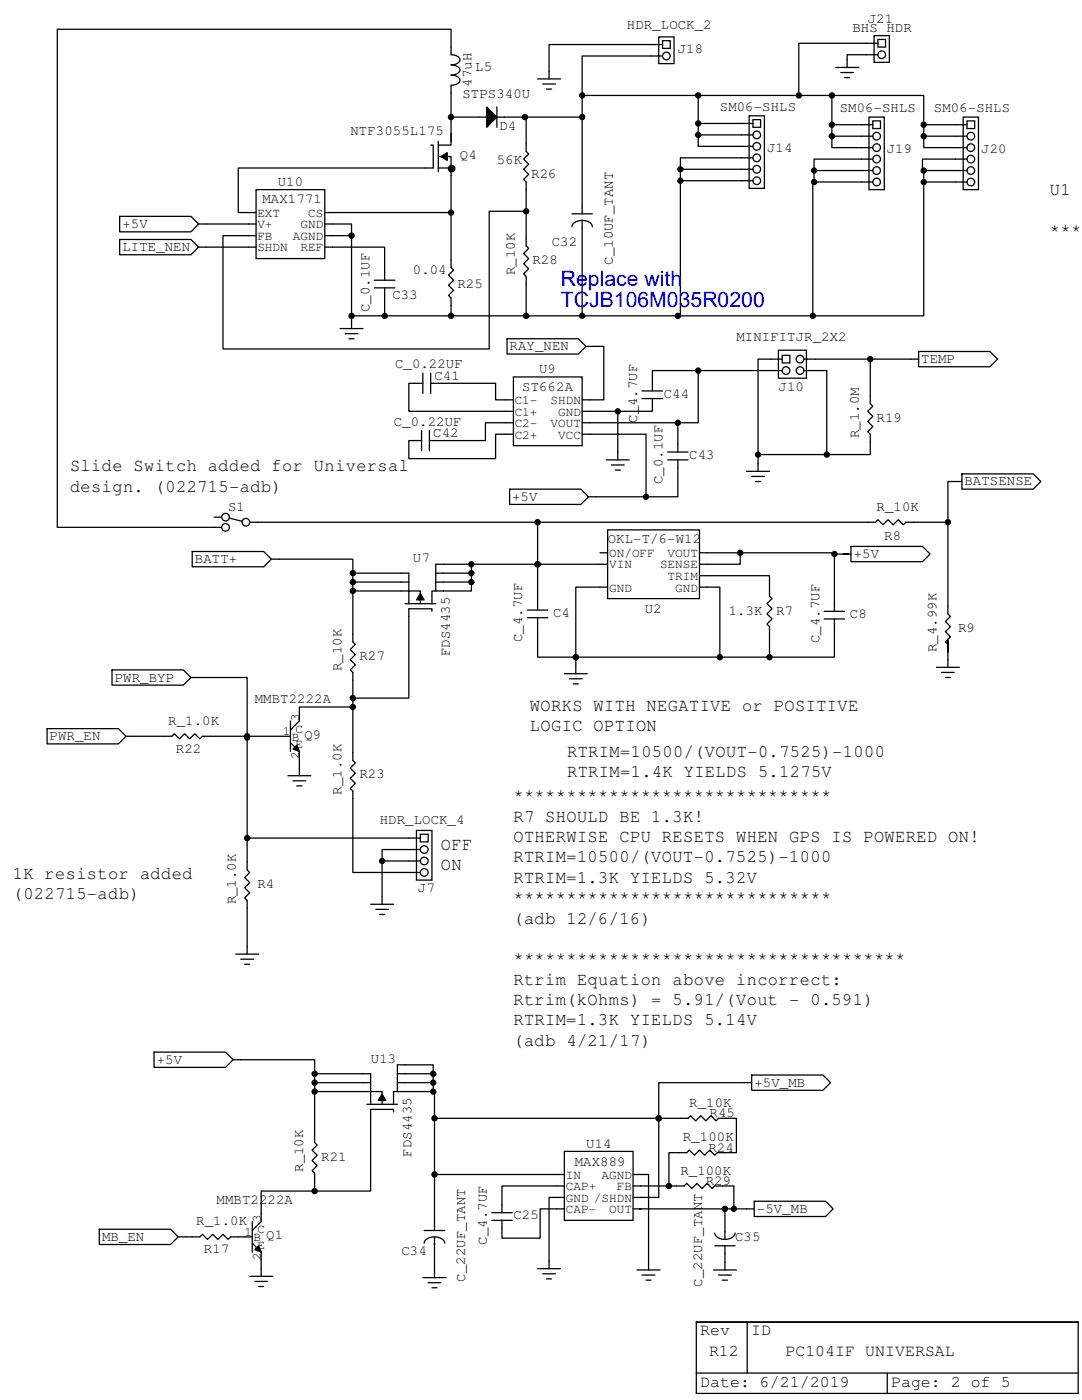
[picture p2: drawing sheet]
<svg xmlns="http://www.w3.org/2000/svg" width="216mm" height="279mm" viewBox="0 0 216 279" stroke-linecap="round" stroke-linejoin="round" font-family="sans-serif">
<path d="M119.7 110.3h1.5M119.7 112.6h1.5M119.7 117.2h1.5M121.2 105.7h18.4v13.8h-18.4zM139.6 110.3h1.5M139.6 112.6h1.5M139.6 117.2h1.5M139.6 114.9h1.5" fill="none" stroke="#000" stroke-width=".25"/>
<path d="M131.4 7.4h3.1v5.3h-3.1z" fill-rule="evenodd" fill="#fff"/>
<path d="M131.4 7.4h3.1v5.3h-3.1z" fill="none" stroke="#000" stroke-width=".25"/>
<path d="M132.2 8.1h1.5v1.6h-1.5z" fill-rule="evenodd" fill="#fff"/>
<path d="M132.2 8.1h1.5v1.6h-1.5z" fill="none" stroke="#000" stroke-width=".25"/>
<circle cx="133" cy="11.2" r=".76" fill="#fff"/>
<g fill="none" stroke="#000" stroke-width=".25">
<path d="M129.9 8.9h2.3M129.9 11.2h2.3M153.5 117.4v1.6l.6 .5-1.1 1 1.1 1-1.1 1 1.1 1-1.1 1 .5 .6v1.5"/>
<circle cx="133" cy="11.2" r=".76"/>
</g>
<path d="M149.5 23.1h3v14.5h-3z" fill-rule="evenodd" fill="#fff"/>
<path d="M149.5 23.1h3v14.5h-3z" fill="none" stroke="#000" stroke-width=".25"/>
<path d="M150.2 23.9h1.6v1.5h-1.6z" fill-rule="evenodd" fill="#fff"/>
<path d="M150.2 23.9h1.6v1.5h-1.6z" fill="none" stroke="#000" stroke-width=".25"/>
<circle cx="151" cy="26.9" r=".76" fill="#fff"/>
<circle cx="151" cy="26.9" r=".76" fill="none" stroke="#000" stroke-width=".25"/>
<circle cx="151" cy="29.2" r=".76" fill="#fff"/>
<circle cx="151" cy="29.2" r=".76" fill="none" stroke="#000" stroke-width=".25"/>
<circle cx="151" cy="31.5" r=".76" fill="#fff"/>
<circle cx="151" cy="31.5" r=".76" fill="none" stroke="#000" stroke-width=".25"/>
<circle cx="151" cy="33.8" r=".76" fill="#fff"/>
<circle cx="151" cy="33.8" r=".76" fill="none" stroke="#000" stroke-width=".25"/>
<circle cx="151" cy="36.1" r=".76" fill="#fff"/>
<g fill="none" stroke="#000" stroke-width=".25">
<path d="M148 24.6h2.2M148 26.9h2.2M148 29.2h2.2M148 31.5h2.2M148 33.8h2.2M148 36.1h2.2M135 236.7h1.5l.5-.5 1 1 1.1-1 1 1 1-1 1 1 .5-.5h1.5M135.8 223.2h1.5l.5-.5 1 1 1-1 1 1 1.1-1 1 1 .5-.5h1.5M84.6 248.1a1.81 1.81 0 0 1 2.1-1.3 1.79 1.79 0 0 1 2 1.3M84.6 245.6h4.1M86.7 244.1v1.5M86.7 246.8v1.6"/>
<path d="M98.1 243.5h4.1M98.1 242h4.1M100.2 240.5v1.5M100.2 243.5v1.6"/>
<circle cx="151" cy="36.1" r=".76"/>
</g>
<path d="M112.6 229.8h13.7v13.7h-13.7z" fill-rule="evenodd" fill="#fff"/>
<g fill="none" stroke="#000" stroke-width=".25">
<path d="M90 9.4v1.5a1.69 1.69 0 0 1 1.8 1 1.49 1.49 0 0 1-1.8 1.1 1.69 1.69 0 0 1 1.8 1 1.49 1.49 0 0 1-1.8 1 1.69 1.69 0 0 1 1.8 1 1.49 1.49 0 0 1-1.8 1v1.5M85.9 29h.5v4.5h-1.5M87.5 31.2h2.5v2.3h-2.5M87.5 28.2v6.1M88 31.2l1.2-.7v1.5zM90 26.7v2.3h-2.5M90 33.5v1.6M95.6 23.4h1.5M97.1 21.3l2 2.1-2 2zM99.1 21.3v4.1M99.1 23.4h1.6M105 28.7v1.5l.5 .5-1 1.1 1 1-1 1 1 1-1 1 .5 .5v1.5"/>
<path d="M90 51.9v1.5l.5 .5-1 1 1 1-1 1 1 1.1-1 1 .5 .5v1.5M105 47.5v1.6l.5 .5-1 1 1 1-1 1 1 1-1 1.1 .5 .5v1.5M111.1 234.4h1.5M111.1 236.7h1.5M111.1 239h1.5M112.6 229.8h13.7v13.7h-13.7zM126.3 234.4h1.5M126.3 236.7h1.5M126.3 239h1.5M111.1 241.3h1.5M126.3 241.3h1.5"/>
<circle cx="90.1" cy="33.7" r=".64"/>
</g>
<g fill="#000">
<path d="M88 31.2l1.2-.7v1.5zM97.1 21.3l2 2.1-2 2z"/>
<circle cx="90.1" cy="33.7" r=".64"/>
</g>
<path d="M51.1 37.8h13.7v13.8h-13.7z" fill-rule="evenodd" fill="#fff"/>
<g fill="none" stroke="#000" stroke-width=".25">
<path d="M51.1 37.8h13.7v13.8h-13.7zM23.9 43.2h14.2l1.5 1.5-1.5 1.6h-14.2zM23.9 47.8h14.2l1.5 1.5-1.5 1.5h-14.2zM39.6 44.7h1.5M39.6 49.3h1.5M49.6 42.4h1.5M49.6 44.7h1.5M49.6 47h1.5M49.6 49.3h1.5M64.8 42.4h1.5M64.8 44.7h1.5M64.8 47h1.5"/>
<path d="M64.8 49.3h1.5M74.7 57.4h4.1M74.7 55.9h4.1M76.8 54.4v1.5M76.8 57.4v1.6M114.1 45.3a1.79 1.79 0 0 1 2.1-1.3 1.76 1.76 0 0 1 2 1.3M114.1 42.7h4.1M116.2 41.1v1.6M116.2 43.9v1.6M67.9 65.6h4.5M68.9 66.6h2.5M69.6 67.6h1.1"/>
<path d="M70.1 64.1v1.5M168.3 110.6h1.5M169.8 109.1h14.3l1.5 1.5-1.5 1.5h-14.3zM70.4 126.6v1.5l.5 .5-1 1 1 1-1 1.1 1 1-1 1 .5 .5v1.5M112.6 134.5h4.6M113.6 135.5h2.6M114.4 136.5h1M114.9 132.9v1.6M32.8 146.9h1.5l.5-.5 1 1 1-1 1 1 1.1-1 1 1 .5-.5h1.6M70.4 150.2v1.6l.5 .5-1 1 1 1-1 1 1 1-1 1.1 .5 .5v1.5M30.7 210h14.3l1.5 1.5-1.5 1.5h-14.3zM46.5 211.5h1.5"/>
<path d="M72.4 214.3h1.6v3.5h-1.6M72.4 216.1h1.6M76.2 218.4l.8 1.2h-1.5zM79.3 217.8h-.8v2.6M79.3 214.3h1.5M79.3 216.1h1.5M79.3 217.8h1.5M80.8 212.5h-1.5v5.3M148.5 216.1h1.5M150 214.5h14.2l1.5 1.6-1.5 1.5h-14.2zM62.8 226.5v1.5l.5 .5-1 1 1 1-1 1.1 1 1-1 1 .5 .5v1.6M73.2 220.4h6.1"/>
<path d="M74 220.4v-2.6h2.2v2.6M78.5 221.9v-.5h-4.5v1.5M135.5 230h1.5l.5-.5 1.1 1 1-1 1 1 1-1 1 1 .5-.5h1.6M150.5 239.7h14.2l1.5 1.6-1.5 1.5h-14.2zM19.8 245.3h14.2l1.6 1.5-1.6 1.6h-14.2zM35.6 246.8h1.5M38.4 246.8h1.5l.5-.5 1 1.1 1.1-1.1 1 1.1 1-1.1 1 1.1 .5-.6h1.5M48.8 246.8h1.5M49.8 254.7h4.6M50.3 248.1l1.8 1.8v1.5M50.3 243.8v6.1M50.8 255.7h2.6"/>
<path d="M50.8 249.4l.8-.8 .5 1.3zM51.6 256.8h1M52.1 242.3v1.5l-1.8 1.8M52.1 253.2v1.5M84.4 255h4.6M85.4 256h2.6M86.2 257h1M86.7 253.4v1.6M107.3 253.2h4.5M108.3 254.2h2.5M109.1 255.2h1M109.6 251.7v1.5"/>
<path d="M127.1 253.4h4.6M128.1 254.5h2.6M128.9 255.5h1M129.4 251.9v1.5M142.4 253.4h4.5M142.6 246.1a2.19 2.19 0 0 0 3.1 1.1 1.34 1.34 0 0 0 1-1.1M142.6 248.6h4.1M143.4 254.5h2.5M144.1 255.5h1.1M144.7 245.8v1.6M144.7 248.6v1.5M144.7 251.9v1.5"/>
<path d="M149 241.3h1.5"/>
</g>
<path d="M76.2 218.4l.8 1.2h-1.5zM50.8 249.4l.8-.8 .5 1.3z" fill="#000"/>
<path d="M83.1 165.7h3.1v9.9h-3.1z" fill-rule="evenodd" fill="#fff"/>
<path d="M83.1 165.7h3.1v9.9h-3.1z" fill="none" stroke="#000" stroke-width=".25"/>
<path d="M83.9 166.5h1.5v1.5h-1.5z" fill-rule="evenodd" fill="#fff"/>
<path d="M83.9 166.5h1.5v1.5h-1.5z" fill="none" stroke="#000" stroke-width=".25"/>
<circle cx="84.7" cy="169.5" r=".77" fill="#fff"/>
<circle cx="84.7" cy="169.5" r=".77" fill="none" stroke="#000" stroke-width=".25"/>
<circle cx="84.7" cy="171.8" r=".77" fill="#fff"/>
<circle cx="84.7" cy="171.8" r=".77" fill="none" stroke="#000" stroke-width=".25"/>
<circle cx="84.7" cy="174.1" r=".77" fill="#fff"/>
<g fill="none" stroke="#000" stroke-width=".25">
<path d="M107.3 15.7h4.5M108.3 16.8h2.5M109.1 17.8h1M109.6 14.2v1.5M173.7 79v1.6l.5 .5-1.1 1 1.1 1-1.1 1 1.1 1-1.1 1 .6 .6v1.5M38.4 110.1h14.2l1.5 1.5-1.5 1.5h-14.2zM54.1 111.6h1.6M80.1 114.4h1.5v3.5h-1.5M80.1 116.2h1.5M83.9 118.4l.7 1.3h-1.5zM87 117.9h-.8v2.6M87 114.4h1.5"/>
<path d="M87 116.2h1.5M87 117.9h1.5M88.5 112.6h-1.5v5.3M80.8 120.5h6.2M81.6 120.5v-2.6h2.3v2.6M86.2 122v-.5h-4.6v1.5M105.2 123.3h4.1M105.2 121.8h4.1M107.3 120.2v1.6M107.3 123.3v1.5M164.5 123.5h4M164.5 122h4"/>
<path d="M166.5 120.5v1.5M166.5 123.5v1.6M9.4 145.4h14.2l1.5 1.5-1.5 1.6h-14.2zM25.1 146.9h1.6M56.4 146.9h1.6M57.4 154.8h4.6M58 143.9v6.1M58 148.2l1.7 1.8v1.5M58.5 149.5l.7-.8 .5 1.3zM58.5 155.8h2.5M59.2 156.8h1M59.7 142.4v1.5l-1.7 1.8"/>
<path d="M59.7 153.3v1.5M76.2 178.9v1.6M81.6 167.3h2.3M81.6 169.5h2.3M81.6 171.8h2.3M81.6 174.1h2.3M74 180.5h4.5M75 181.5h2.5M75.7 182.5h1.1"/>
<circle cx="84.7" cy="174.1" r=".77"/>
</g>
<path d="M83.9 118.4l.7 1.3h-1.5zM58.5 149.5l.7-.8 .5 1.3z" fill="#000"/>
<path d="M156.1 70.9h1.5v1.5h-1.5z" fill-rule="evenodd" fill="#fff"/>
<path d="M156.1 70.9h1.5v1.5h-1.5z" fill="none" stroke="#000" stroke-width=".25"/>
<circle cx="156.8" cy="74" r=".76" fill="#fff"/>
<circle cx="156.8" cy="74" r=".76" fill="none" stroke="#000" stroke-width=".25"/>
<circle cx="159.6" cy="74" r=".76" fill="#fff"/>
<circle cx="159.6" cy="74" r=".76" fill="none" stroke="#000" stroke-width=".25"/>
<circle cx="159.6" cy="71.7" r=".76" fill="#fff"/>
<g fill="none" stroke="#000" stroke-width=".25">
<path d="M82.8 76.5h1.6M84.4 74.5v4M85.9 74.5v4M85.9 76.5h1.6M128.1 79.5h4.1M128.1 78h4.1M130.2 76.5v1.5M130.2 79.5v1.6M153.8 71.7h2.3M153.8 74h2.3M155.3 69.9h5.6v5.6h-5.6zM160.4 71.7h2.3"/>
<path d="M160.4 74h2.3M133.2 91.8h4.1M133.2 90.2h4.1M135.3 88.7v1.5M135.3 91.8v1.5"/>
<circle cx="159.6" cy="71.7" r=".76"/>
</g>
<path d="M102.4 75.2h13.8v13.7h-13.8z" fill-rule="evenodd" fill="#fff"/>
<g fill="none" stroke="#000" stroke-width=".25">
<path d="M100.9 79.8h1.5M101.2 67.6h14.2l1.5 1.5-1.5 1.6h-14.2zM102.4 75.2h13.8v13.7h-13.8zM116.2 79.8h1.5M116.9 69.1h1.5M181.8 71.7h1.5M183.3 70.1h14.2l1.6 1.6-1.6 1.5h-14.2zM82.6 87.9h1.5M84.1 85.9v4.1M85.7 85.9v4.1M85.7 87.9h1.5M100.9 82.1h1.5"/>
<path d="M100.9 84.4h1.5M100.9 86.7h1.5M101.7 97.6h14.2l1.5 1.5-1.5 1.6h-14.2zM116.2 82.1h1.5M116.2 84.4h1.5M116.2 86.7h1.5M117.4 99.1h1.6M121 91.8h4.6M122 92.8h2.5M122.8 93.8h1M123.3 90.2v1.6M149 94.1h4.5"/>
<path d="M150 95.1h2.5M150.7 96.1h1.1M151.3 92.5v1.6M190.4 96.1h1.5M191.9 94.6h14.3l1.5 1.5-1.5 1.5h-14.3zM45 103.2l4.1 1M49.8 104.2h1.6M173.1 104.2h1.6l.5-.5 1 1 1-1 1 1 1-1 1.1 1 .5-.5h1.5M186.9 133.2h4.5M187.9 134.2h2.5M188.6 135.2h1.1M189.1 121v1.5l.6 .5-1.1 1 1.1 1.1-1.1 1 1.1 1-1.1 1 .5 .5v1.5"/>
<path d="M189.1 131.7v1.5M49.3 172.1v1.5l.5 .5-1 1 1 1-1 1.1 1 1-1 1 .5 .5v1.5M47 190.4h4.6M48 191.4h2.6M48.8 192.4h1M49.3 188.9v1.5"/>
</g>
<circle cx="49.1" cy="104.2" r=".76" fill="#fff"/>
<g fill="none" stroke="#000" stroke-width=".25">
<path d="M42.7 103.2h1.5"/>
<circle cx="49.1" cy="104.2" r=".76"/>
</g>
<circle cx="45" cy="103.2" r=".76" fill="#fff"/>
<g fill="none" stroke="#000" stroke-width=".25">
<path d="M42.7 105.2h1.5"/>
<circle cx="45" cy="103.2" r=".76"/>
</g>
<circle cx="45" cy="105.2" r=".76" fill="#fff"/>
<g fill="none" stroke="#000" stroke-width=".25">
<path d="M166.8 13.5h4.6M167.8 14.5h2.5M168.5 15.5h1M169 11.9v1.6"/>
<circle cx="45" cy="105.2" r=".76"/>
</g>
<path d="M174.4 7.1h3.1v5.3h-3.1z" fill-rule="evenodd" fill="#fff"/>
<path d="M174.4 7.1h3.1v5.3h-3.1z" fill="none" stroke="#000" stroke-width=".25"/>
<path d="M175.2 7.9h1.5v1.5h-1.5z" fill-rule="evenodd" fill="#fff"/>
<path d="M175.2 7.9h1.5v1.5h-1.5z" fill="none" stroke="#000" stroke-width=".25"/>
<circle cx="175.9" cy="10.9" r=".76" fill="#fff"/>
<g fill="none" stroke="#000" stroke-width=".25">
<path d="M172.9 8.6h2.3M172.9 10.9h2.3"/>
<circle cx="175.9" cy="10.9" r=".76"/>
</g>
<path d="M192.2 23.4h3v14.4h-3z" fill-rule="evenodd" fill="#fff"/>
<path d="M192.2 23.4h3v14.4h-3z" fill="none" stroke="#000" stroke-width=".25"/>
<path d="M193 24.1h1.5v1.6h-1.5z" fill-rule="evenodd" fill="#fff"/>
<path d="M193 24.1h1.5v1.6h-1.5z" fill="none" stroke="#000" stroke-width=".25"/>
<circle cx="193.7" cy="27.2" r=".76" fill="#fff"/>
<circle cx="193.7" cy="27.2" r=".76" fill="none" stroke="#000" stroke-width=".25"/>
<circle cx="193.7" cy="29.5" r=".76" fill="#fff"/>
<circle cx="193.7" cy="29.5" r=".76" fill="none" stroke="#000" stroke-width=".25"/>
<circle cx="193.7" cy="31.8" r=".76" fill="#fff"/>
<circle cx="193.7" cy="31.8" r=".76" fill="none" stroke="#000" stroke-width=".25"/>
<circle cx="193.7" cy="34" r=".76" fill="#fff"/>
<circle cx="193.7" cy="34" r=".76" fill="none" stroke="#000" stroke-width=".25"/>
<circle cx="193.7" cy="36.3" r=".76" fill="#fff"/>
<g fill="none" stroke="#000" stroke-width=".25">
<path d="M190.7 24.9h2.3M190.7 27.2h2.3M190.7 29.5h2.3M190.7 31.8h2.3M190.7 34h2.3M190.7 36.3h2.3"/>
<circle cx="193.7" cy="36.3" r=".76"/>
</g>
<path d="M173.4 23.4h3v14.4h-3z" fill-rule="evenodd" fill="#fff"/>
<path d="M173.4 23.4h3v14.4h-3z" fill="none" stroke="#000" stroke-width=".25"/>
<path d="M174.2 24.1h1.5v1.6h-1.5z" fill-rule="evenodd" fill="#fff"/>
<path d="M174.2 24.1h1.5v1.6h-1.5z" fill="none" stroke="#000" stroke-width=".25"/>
<circle cx="174.9" cy="27.2" r=".76" fill="#fff"/>
<circle cx="174.9" cy="27.2" r=".76" fill="none" stroke="#000" stroke-width=".25"/>
<circle cx="174.9" cy="29.5" r=".76" fill="#fff"/>
<circle cx="174.9" cy="29.5" r=".76" fill="none" stroke="#000" stroke-width=".25"/>
<circle cx="174.9" cy="31.8" r=".76" fill="#fff"/>
<circle cx="174.9" cy="31.8" r=".76" fill="none" stroke="#000" stroke-width=".25"/>
<circle cx="174.9" cy="34" r=".76" fill="#fff"/>
<circle cx="174.9" cy="34" r=".76" fill="none" stroke="#000" stroke-width=".25"/>
<circle cx="174.9" cy="36.3" r=".76" fill="#fff"/>
<g fill="none" stroke="#000" stroke-width=".25">
<path d="M90 9.4v-3.6h-78.6v99.4h31.3M90 18.5v8.2M116.2 19.1h49.8v8.1h8.2M129.9 8.9h-20.3v5.3M129.9 11.2h-13.7v12.2M139.3 19.1v5.5M166 19.1h18.3v8.1h6.4M172.9 8.6h-13.5v10.5M172.9 10.9h-3.9v1M84.9 33.5h-37.4v8.9h2.1M90 23.4h5.6M90 35.1v16.8"/>
<path d="M100.7 23.4h4.3v5.3M104.7 23.4h11.5v17.7M105 37.8v9.7M135.8 36.1h12.2M139.3 26.9v2.3h8.7M148 24.6h-8.7v2.3h8.7M148 31.5h-12.2v2.3M148 33.8h-12.2v29.2h-19.6M162.4 34v2.3M166 27.2v2.3h8.2M166 24.9h8.2M174.2 36.3h-12v26.7h-26.9"/>
<path d="M174.2 31.8h-11.8v2.2h11.8M184.3 36.3v26.7h-22.1M184.3 27.2v2.3h6.4M184.3 34v2.3h6.4M184.3 24.9h6.4M190.7 31.8h-6.6v2.2h6.6M41.1 44.7h8.5M41.1 49.3h8.5M66.3 44.7h3.8v19.4M66.3 49.3h10.5v5.1M66.3 47h3.8M66.3 42.4h23.7"/>
<path d="M76.8 59v4h-6.7M105 42.2h-7.4v27.4h-53.1v-22.6h5.1M105 56.7v6.3h-15M116.2 45.5v17.5h-11.2M82.8 76.5h-1.2v5.6h19.3M87.5 76.5h11.4v3.3h2M90 61v2h-13.2M118.4 69.1h2.1v10.7h-2.8M139.3 74v10.4h-21.6M153.8 71.7h-2.5v20.8M153.8 74h-23.6v2.5M162.7 74h2.3v16.7"/>
<path d="M162.7 71.7h19.1M173.7 71.7v7.3M100.9 86.7h-2v4.8h-17.3v-3.6h1M100.9 84.4h-4v3.5h-9.7M117.7 86.7h11.2v12.4M123.3 82.1v8.1M130.2 81.1v1h-12.5M135.3 93.3v5.8h-16.3M135.3 84.4v4.3M173.7 88.2v2.5h-22.4M190.4 96.1h-1.3v8.1h-6.8M51.4 104.2h121.7"/>
<path d="M55.7 111.6h14.7v15M70.4 117.9h9.7M70.4 116.2h9.7M70.4 114.4h9.7M88.5 112.6h5.6v1.8h-5.6M94.1 112.6h13.2v7.6M94.1 116.2v1.7h-5.6M94.1 114.4v1.8h-5.6M107.3 104.2v8.4h12.4M119.7 117.2h-4.8v15.7M141.1 117.2h2.5v13.9M141.1 114.9h12.4v2.5"/>
<path d="M141.1 110.3h25.4v10.2M147.7 110.3v2.3h-6.6M166.5 110.6h2.8h-1M189.1 104.2v16.8M22.4 133.7h14.2l1.5 1.5-1.5 1.5h-14.2zM38.1 135.2h11.2v12M70.4 135.7v14.5M81.6 123v16.3h-11.2M107.3 124.8v6.3h46.2v-4.5M166.5 125.1v6h-13M189.1 130.1v-2.3v3.9M26.7 146.9h6.1"/>
<path d="M42 146.9h14.4M49.3 146.9v20.4h32.3M59.7 151.5v1.8M70.4 141.1h-10.7v1.3M70.4 159.4v14.7h11.2M49.3 167.3v4.8M81.6 169.5h-5.4v2.3M81.6 171.8h-5.4v7.1M49.3 181.2v7.7M48 211.5h14.8v15M62.8 217.8h9.6M62.8 216.1h9.6"/>
<path d="M62.8 214.3h9.6M80.8 212.5h5.6v1.8h-5.6M86.4 217.8h.3v26.3M86.4 216.1v1.7h-5.6M86.4 214.3v1.8h-5.6M148.5 216.1h-17.1v7.1h4.4M62.8 235.7v2h-10.7v4.6M74 222.9v14.8h-11.2M86.7 234.4h24.4M86.7 223.2h44.7v15.8h-3.6M111.1 239h-1.5v12.7M111.1 236.7h-10.9v3.8"/>
<path d="M127.8 236.7h7.2M127.8 234.4h1.6v17.5M135.5 230h-2v6.7M144.1 236.7h2.3v4.6M144.9 223.2h2v6.8h-2.2M37.1 246.8h1.3M47.5 246.8h1.3M52.1 251.4v1.8M86.7 248.4v-.3v5.3M111.1 241.3h-3.3v5.8h-7.6v-2M127.8 241.3h-.2h21.4M144.7 241.3v4.5"/>
<path d="M144.7 250.1v1.8M138.9 263.9h76.2v14.2h-76.2zM138.9 274h76.2M149.1 263.9v10.1M177 274v4.1"/>
<circle cx="116.2" cy="19.1" r=".51"/>
<circle cx="139.3" cy="19" r=".51"/>
<circle cx="159.4" cy="19" r=".51"/>
<circle cx="166" cy="19" r=".51"/>
<circle cx="90" cy="23.4" r=".51"/>
<circle cx="104.7" cy="23.4" r=".51"/>
<circle cx="116.2" cy="23.4" r=".51"/>
<circle cx="135.8" cy="33.8" r=".51"/>
<circle cx="135.8" cy="36.1" r=".51"/>
<circle cx="139.3" cy="26.9" r=".51"/>
<circle cx="139.3" cy="24.6" r=".51"/>
<circle cx="162.4" cy="34" r=".5"/>
<circle cx="162.4" cy="36.3" r=".5"/>
<circle cx="166" cy="24.9" r=".51"/>
<circle cx="166" cy="27.2" r=".51"/>
<circle cx="174.9" cy="36.3" r=".76"/>
<circle cx="184.3" cy="24.9" r=".51"/>
<circle cx="184.3" cy="27.2" r=".51"/>
<circle cx="184.3" cy="36.3" r=".51"/>
<circle cx="184.3" cy="34" r=".51"/>
<circle cx="70.1" cy="47" r=".51"/>
<circle cx="90" cy="42.4" r=".51"/>
<circle cx="105" cy="42.2" r=".51"/>
<circle cx="70.1" cy="63" r=".51"/>
<circle cx="76.8" cy="63" r=".51"/>
<circle cx="90" cy="63" r=".51"/>
<circle cx="105" cy="63" r=".51"/>
<circle cx="116.2" cy="63" r=".51"/>
<circle cx="135.3" cy="63" r=".51"/>
<circle cx="139.3" cy="74" r=".51"/>
<circle cx="162.2" cy="63" r=".51"/>
<circle cx="173.6" cy="71.7" r=".51"/>
<circle cx="123.3" cy="82.1" r=".5"/>
<circle cx="128.9" cy="99.1" r=".51"/>
<circle cx="135.3" cy="84.4" r=".51"/>
<circle cx="151.3" cy="90.7" r=".51"/>
<circle cx="165" cy="90.7" r=".5"/>
<circle cx="70.4" cy="116.2" r=".51"/>
<circle cx="70.4" cy="114.4" r=".51"/>
<circle cx="70.4" cy="117.9" r=".51"/>
<circle cx="94.1" cy="112.6" r=".51"/>
<circle cx="94.1" cy="116.2" r=".51"/>
<circle cx="94.1" cy="114.4" r=".51"/>
<circle cx="107.3" cy="112.6" r=".51"/>
<circle cx="107.3" cy="104.2" r=".51"/>
<circle cx="147.7" cy="110.3" r=".51"/>
<circle cx="166.5" cy="110.6" r=".51"/>
<circle cx="189.1" cy="104.2" r=".51"/>
<circle cx="70.4" cy="139.3" r=".51"/>
<circle cx="114.9" cy="131.2" r=".5"/>
<circle cx="143.6" cy="131.2" r=".51"/>
<circle cx="153.5" cy="131.2" r=".51"/>
<circle cx="49.3" cy="147.2" r=".51"/>
<circle cx="49.3" cy="146.9" r=".51"/>
<circle cx="70.4" cy="141.1" r=".51"/>
<circle cx="49.3" cy="167.3" r=".51"/>
<circle cx="76.2" cy="171.8" r=".5"/>
<circle cx="62.8" cy="216.1" r=".51"/>
<circle cx="62.8" cy="214.3" r=".51"/>
<circle cx="62.8" cy="217.9" r=".51"/>
<circle cx="86.4" cy="216.1" r=".51"/>
<circle cx="86.4" cy="217.9" r=".51"/>
<circle cx="86.4" cy="214.3" r=".51"/>
<circle cx="62.8" cy="237.7" r=".51"/>
<circle cx="86.7" cy="234.4" r=".51"/>
<circle cx="86.7" cy="223.2" r=".51"/>
<circle cx="131.4" cy="223.2" r=".51"/>
<circle cx="133.5" cy="236.7" r=".51"/>
<circle cx="144.7" cy="241.3" r=".51"/>
<circle cx="146.4" cy="241.3" r=".51"/>
</g>
<g fill="#000">
<circle cx="116.2" cy="19.1" r=".51"/>
<circle cx="139.3" cy="19" r=".51"/>
<circle cx="159.4" cy="19" r=".51"/>
<circle cx="166" cy="19" r=".51"/>
<circle cx="90" cy="23.4" r=".51"/>
<circle cx="104.7" cy="23.4" r=".51"/>
<circle cx="116.2" cy="23.4" r=".51"/>
<circle cx="135.8" cy="33.8" r=".51"/>
<circle cx="135.8" cy="36.1" r=".51"/>
<circle cx="139.3" cy="26.9" r=".51"/>
<circle cx="139.3" cy="24.6" r=".51"/>
<circle cx="162.4" cy="34" r=".5"/>
<circle cx="162.4" cy="36.3" r=".5"/>
<circle cx="166" cy="24.9" r=".51"/>
<circle cx="166" cy="27.2" r=".51"/>
<circle cx="184.3" cy="24.9" r=".51"/>
<circle cx="184.3" cy="27.2" r=".51"/>
<circle cx="184.3" cy="36.3" r=".51"/>
<circle cx="184.3" cy="34" r=".51"/>
<circle cx="70.1" cy="47" r=".51"/>
<circle cx="90" cy="42.4" r=".51"/>
<circle cx="105" cy="42.2" r=".51"/>
<circle cx="70.1" cy="63" r=".51"/>
<circle cx="76.8" cy="63" r=".51"/>
<circle cx="90" cy="63" r=".51"/>
<circle cx="105" cy="63" r=".51"/>
<circle cx="116.2" cy="63" r=".51"/>
<circle cx="135.3" cy="63" r=".51"/>
<circle cx="139.3" cy="74" r=".51"/>
<circle cx="162.2" cy="63" r=".51"/>
<circle cx="173.6" cy="71.7" r=".51"/>
<circle cx="123.3" cy="82.1" r=".5"/>
<circle cx="128.9" cy="99.1" r=".51"/>
<circle cx="135.3" cy="84.4" r=".51"/>
<circle cx="151.3" cy="90.7" r=".51"/>
<circle cx="165" cy="90.7" r=".5"/>
<circle cx="70.4" cy="116.2" r=".51"/>
<circle cx="70.4" cy="114.4" r=".51"/>
<circle cx="70.4" cy="117.9" r=".51"/>
<circle cx="94.1" cy="112.6" r=".51"/>
<circle cx="94.1" cy="116.2" r=".51"/>
<circle cx="94.1" cy="114.4" r=".51"/>
<circle cx="107.3" cy="112.6" r=".51"/>
<circle cx="107.3" cy="104.2" r=".51"/>
<circle cx="147.7" cy="110.3" r=".51"/>
<circle cx="166.5" cy="110.6" r=".51"/>
<circle cx="189.1" cy="104.2" r=".51"/>
<circle cx="70.4" cy="139.3" r=".51"/>
<circle cx="114.9" cy="131.2" r=".5"/>
<circle cx="143.6" cy="131.2" r=".51"/>
<circle cx="153.5" cy="131.2" r=".51"/>
<circle cx="49.3" cy="147.2" r=".51"/>
<circle cx="49.3" cy="146.9" r=".51"/>
<circle cx="70.4" cy="141.1" r=".51"/>
<circle cx="49.3" cy="167.3" r=".51"/>
<circle cx="76.2" cy="171.8" r=".5"/>
<circle cx="62.8" cy="216.1" r=".51"/>
<circle cx="62.8" cy="214.3" r=".51"/>
<circle cx="62.8" cy="217.9" r=".51"/>
<circle cx="86.4" cy="216.1" r=".51"/>
<circle cx="86.4" cy="217.9" r=".51"/>
<circle cx="86.4" cy="214.3" r=".51"/>
<circle cx="62.8" cy="237.7" r=".51"/>
<circle cx="86.7" cy="234.4" r=".51"/>
<circle cx="86.7" cy="223.2" r=".51"/>
<circle cx="131.4" cy="223.2" r=".51"/>
<circle cx="133.5" cy="236.7" r=".51"/>
<circle cx="144.7" cy="241.3" r=".51"/>
<circle cx="146.4" cy="241.3" r=".51"/>
</g>
<g font-size="4.2" fill="#00f">
<text x="111.9" y="57.1">Replace with</text>
<text x="111.9" y="61.4">TCJB106M035R0200</text>
</g>
<g font-size="3.6">
<text x="209.5" y="38.9">U1</text>
<text x="209.5" y="47">***</text>
<text x="14" y="94.1">Slide Switch added for Universal</text>
<text x="14" y="98.1">design. (022715-adb)</text>
<text x="105.7" y="141.9">WORKS WITH NEGATIVE or POSITIVE</text>
<text x="105.7" y="145.9">LOGIC OPTION</text>
<text x="113.2" y="151">RTRIM=10500/(VOUT-0.7525)-1000</text>
<text x="113.2" y="155.1">RTRIM=1.4K YIELDS 5.1275V</text>
<text x="102.4" y="159.9">******************************</text>
<text x="102.4" y="164">R7 SHOULD BE 1.3K!</text>
<text x="88" y="169.6">OFF</text>
<text x="88" y="173.7">ON</text>
<text x="102.4" y="168.1">OTHERWISE CPU RESETS WHEN GPS IS POWERED ON!</text>
<text x="102.4" y="172.1">RTRIM=10500/(VOUT-0.7525)-1000</text>
<text x="2.5" y="175.4">1K resistor added</text>
<text x="2.5" y="179.5">(022715-adb)</text>
<text x="102.4" y="176.2">RTRIM=1.3K YIELDS 5.32V</text>
<text x="102.4" y="180.3">******************************</text>
<text x="102.4" y="184.3">(adb 12/6/16)</text>
<text x="102.4" y="192.4">*************************************</text>
<text x="102.4" y="196.5">Rtrim Equation above incorrect:</text>
<text x="102.4" y="200.6">Rtrim(kOhms) = 5.91/(Vout - 0.591)</text>
<text x="102.4" y="204.6">RTRIM=1.3K YIELDS 5.14V</text>
<text x="102.4" y="208.7">(adb 4/21/17)</text>
</g>
<g font-size="3.3">
<text x="139.7" y="266.5">Rev</text>
<text x="149.9" y="266.5">ID</text>
<text x="141.5" y="270.6">R12</text>
<text x="156.7" y="270.6">PC104IF UNIVERSAL</text>
<text x="139.7" y="276.9">Date: 6/21/2019</text>
<text x="177.8" y="276.9">Page: 2 of 5</text>
</g>
<g font-size="2.8">
<text x="125.1" y="5.8">HDR_LOCK_2</text>
<text x="173.1" y="4.6">J21</text>
<text x="135.3" y="10.7">J18</text>
<text x="170.1" y="6.4">BHS HDR</text>
<text x="94.1" y="17.3" transform="rotate(-90 94.1 17.3)">47uH</text>
<text x="94.8" y="14.2">L5</text>
<text x="92.3" y="19.6">STPS340U</text>
<text x="143.6" y="22.1">SM06-SHLS</text>
<text x="167.6" y="22.4">SM06-SHLS</text>
<text x="186.4" y="22.4">SM06-SHLS</text>
<text x="69.9" y="27">NTF3055L175</text>
<text x="99.7" y="26">D4</text>
<text x="91.8" y="31.8">Q4</text>
<text x="99.1" y="32.8">56K</text>
<text x="106" y="35.6">R26</text>
<text x="153.1" y="30.3">J14</text>
<text x="177" y="30.5">J19</text>
<text x="195.8" y="30.5">J20</text>
<text x="52.4" y="40.4">MAX1771</text>
<text x="55.4" y="37.1">U10</text>
<text x="24.4" y="45.5">+5V</text>
<text x="24.4" y="50.1">LITE_NEN</text>
<text x="106.3" y="52.6">R28</text>
<text x="110.1" y="49.1">C32</text>
<text x="122.3" y="52.9" transform="rotate(-90 122.3 52.9)">C_10UF_TANT</text>
<text x="78.3" y="59.7">C33</text>
<text x="82.4" y="54.7">0.04</text>
<text x="91.3" y="57.4">R25</text>
<text x="102.7" y="54.9" transform="rotate(-90 102.7 54.9)">R_10K</text>
<text x="73.7" y="62.3" transform="rotate(-90 73.7 62.3)">C_0.1UF</text>
<text x="101.7" y="69.9">RAY_NEN</text>
<text x="146.9" y="68.1">MINIFITJR_2X2</text>
<text x="78.8" y="73.5">C_0.22UF</text>
<text x="86.7" y="75.8">C41</text>
<text x="107.6" y="74.5">U9</text>
<text x="183.8" y="72.5">TEMP</text>
<text x="104.2" y="78.1">ST662A</text>
<text x="132.5" y="79.3">C44</text>
<text x="155.4" y="78.1">J10</text>
<text x="78.6" y="84.9">C_0.22UF</text>
<text x="86.4" y="87.2">C42</text>
<text x="127.1" y="84.4" transform="rotate(-90 127.1 84.4)">C_4.7UF</text>
<text x="171.4" y="87.5" transform="rotate(-90 171.4 87.5)">R_1.0M</text>
<text x="174.9" y="84.2">R19</text>
<text x="137.5" y="91.5">C43</text>
<text x="45.5" y="101.9">S1</text>
<text x="102.2" y="99.9">+5V</text>
<text x="132.2" y="96.6" transform="rotate(-90 132.2 96.6)">C_0.1UF</text>
<text x="174.9" y="101.9">R_10K</text>
<text x="192.4" y="96.9">BATSENSE</text>
<text x="176.4" y="107.8">R8</text>
<text x="38.9" y="112.4">BATT+</text>
<text x="82.4" y="112.1">U7</text>
<text x="121.3" y="108.3">OKL-T/6-W12</text>
<text x="170.3" y="111.3">+5V</text>
<text x="110.4" y="123.1">C4</text>
<text x="128.7" y="122.3">U2</text>
<text x="145.4" y="122.8">1.3K</text>
<text x="154.9" y="122.8">R7</text>
<text x="169.6" y="123.3">C8</text>
<text x="71.7" y="131.7">R27</text>
<text x="89.7" y="130.9" transform="rotate(-90 89.7 130.9)">FDS4435</text>
<text x="104.2" y="128.1" transform="rotate(-90 104.2 128.1)">C_4.7UF</text>
<text x="163.5" y="128.4" transform="rotate(-90 163.5 128.4)">C_4.7UF</text>
<text x="186.9" y="130.2" transform="rotate(-90 186.9 130.2)">R_4.99K</text>
<text x="191.2" y="126.1">R9</text>
<text x="22.9" y="136">PWR_BYP</text>
<text x="68.2" y="134" transform="rotate(-90 68.2 134)">R_10K</text>
<text x="50.8" y="140.3">MMBT2222A</text>
<text x="9.9" y="147.7">PWR_EN</text>
<text x="33.6" y="144.7">R_1.0K</text>
<text x="35.1" y="150.2">R22</text>
<text x="71.7" y="155.3">R23</text>
<text x="68.2" y="158.6" transform="rotate(-90 68.2 158.6)">R_1.0K</text>
<text x="75.8" y="164.5">HDR_LOCK_4</text>
<text x="51.4" y="177.2">R4</text>
<text x="83.4" y="178">J7</text>
<text x="47" y="180.5" transform="rotate(-90 47 180.5)">R_1.0K</text>
<text x="31.3" y="212.3">+5V</text>
<text x="74" y="212">U13</text>
<text x="137.5" y="220.9">R_10K</text>
<text x="150.5" y="216.9">+5V_MB</text>
<text x="136.3" y="227.8">R_100K</text>
<text x="141.6" y="223">R45</text>
<text x="60.5" y="233.9" transform="rotate(-90 60.5 233.9)">R_10K</text>
<text x="64.1" y="231.6">R21</text>
<text x="82.1" y="230.8" transform="rotate(-90 82.1 230.8)">FDS4435</text>
<text x="114.7" y="232.6">MAX889</text>
<text x="117" y="229.1">U14</text>
<text x="141.4" y="229.8">R24</text>
<text x="135.8" y="234.4">R_100K</text>
<text x="140.8" y="236.4">R29</text>
<text x="39.2" y="244.6">R_1.0K</text>
<text x="43.2" y="240.2">MMBT2222A</text>
<text x="102.4" y="243.3">C25</text>
<text x="151" y="242">-5V_MB</text>
<text x="20.4" y="247.6">MB_EN</text>
<text x="40.7" y="250.1">R17</text>
<text x="80.1" y="250.4">C34</text>
<text x="97.1" y="248.4" transform="rotate(-90 97.1 248.4)">C_4.7UF</text>
<text x="146.7" y="247.6">C35</text>
<text x="92.8" y="255.8" transform="rotate(-90 92.8 255.8)">C_22UF_TANT</text>
<text x="140.1" y="256.8" transform="rotate(-90 140.1 256.8)">C_22UF_TANT</text>
</g>
<g font-size="2.5">
<text x="51.4" y="43.3">EXT</text>
<text x="51.4" y="45.6">V+</text>
<text x="51.4" y="47.9">FB</text>
<text x="58.5" y="47.9">AGND</text>
<text x="60" y="45.6">GND</text>
<text x="61.5" y="43.3">CS</text>
<text x="51.4" y="50.2">SHDN</text>
<text x="60" y="50.2">REF</text>
<text x="102.7" y="80.7">C1-</text>
<text x="102.7" y="83">C1+</text>
<text x="109.9" y="80.7">SHDN</text>
<text x="111.4" y="83">GND</text>
<text x="102.7" y="85.3">C2-</text>
<text x="102.7" y="87.5">C2+</text>
<text x="109.9" y="85.3">VOUT</text>
<text x="111.4" y="87.5">VCC</text>
<text x="121.5" y="111.2">ON/OFF</text>
<text x="121.5" y="113.5">VIN</text>
<text x="131.7" y="113.5">SENSE</text>
<text x="133.2" y="111.2">VOUT</text>
<text x="121.5" y="118.1">GND</text>
<text x="133.2" y="115.8">TRIM</text>
<text x="134.7" y="118.1">GND</text>
<text x="59.7" y="143.9" transform="rotate(-90 59.7 143.9)">3</text>
<text x="56.4" y="146.8">1</text>
<text x="58.2" y="147.8">B Q9</text>
<text x="59" y="146.3">C</text>
<text x="59" y="149.3">E</text>
<text x="59.7" y="151.5" transform="rotate(-90 59.7 151.5)">2</text>
<text x="112.9" y="235.2">IN</text>
<text x="112.9" y="237.5">CAP+</text>
<text x="112.9" y="239.8">GND /SHDN</text>
<text x="120" y="235.2">AGND</text>
<text x="123.1" y="237.5">FB</text>
<text x="52.1" y="243.8" transform="rotate(-90 52.1 243.8)">3</text>
<text x="112.9" y="242.1">CAP-</text>
<text x="121.5" y="242.1">OUT</text>
<text x="48.8" y="246.7">1</text>
<text x="50.6" y="247.7">B Q1</text>
<text x="51.4" y="246.2">C</text>
<text x="51.4" y="249.2">E</text>
<text x="52.1" y="251.4" transform="rotate(-90 52.1 251.4)">2</text>
</g>
</svg>
